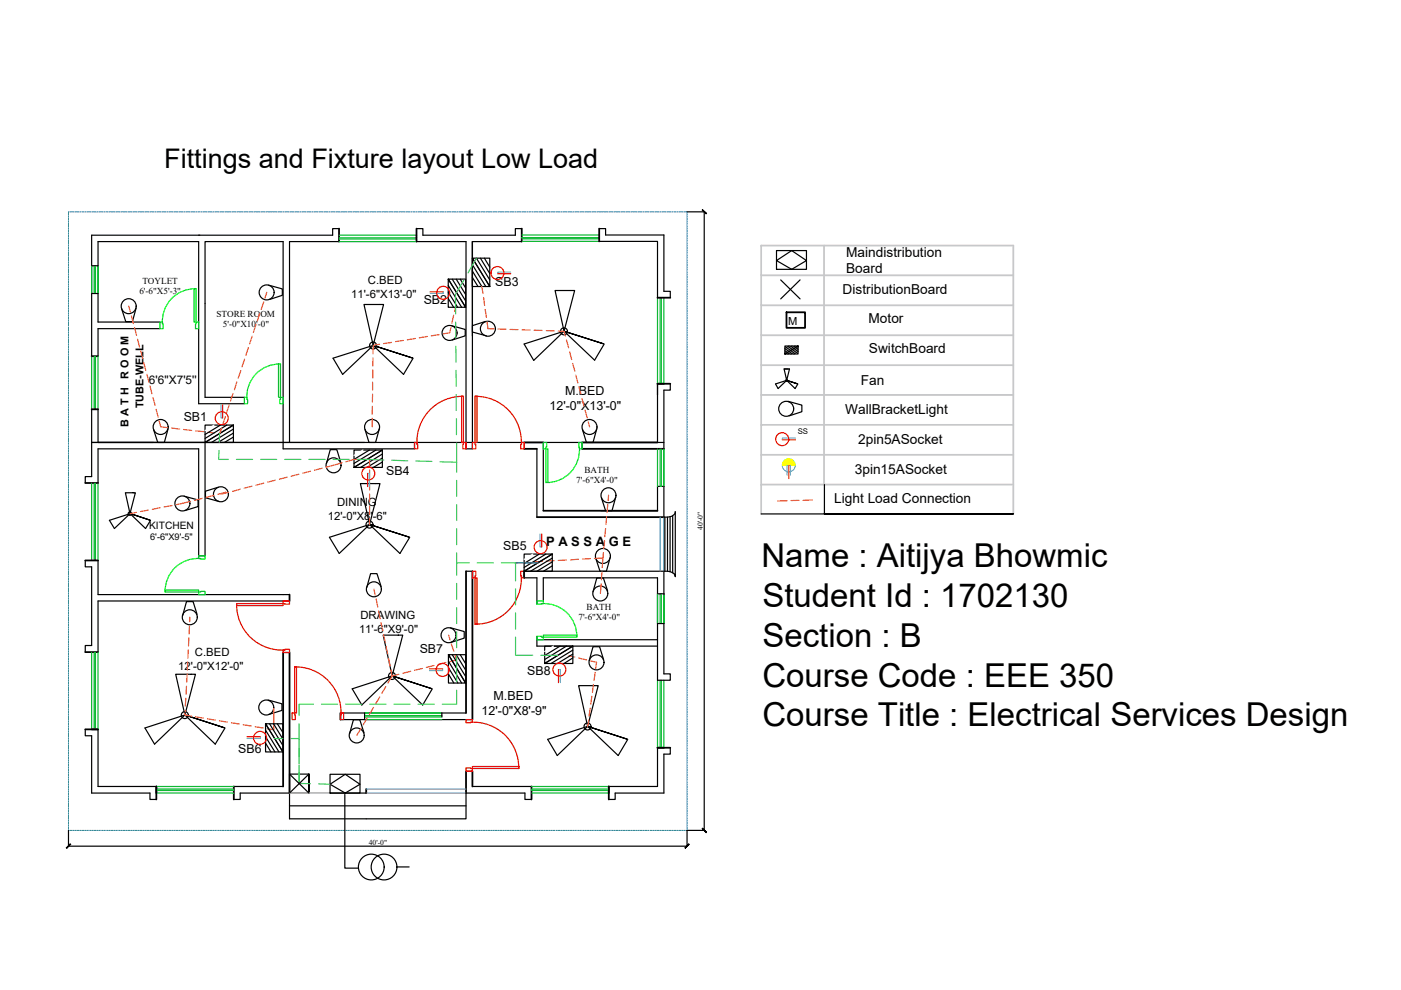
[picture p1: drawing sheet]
<svg xmlns="http://www.w3.org/2000/svg" width="297mm" height="210mm" viewBox="0 0 297 210" stroke-linecap="round" stroke-linejoin="round" font-family="sans-serif">
<!-- layer: 1.0 AREA -->
<g fill="none" stroke="#000" stroke-width=".25">
<path d="M71.9 48.5h-1.4v1.4M88.3 48.5h1.4v1.4M110.6 48.5h-1.3v1.4M127 48.5h1.4v1.3M139.4 51.2v11.9M140.8 49.8v12h1.3v1.3M139.4 81.4v12.4M142.1 81.4v1.3h-1.3v26.9M18.1 118.8v1.4h1.3v16.7h-1.3v1.4M19.4 101h-1.3v1.4M42.1 117.9h1.4M139.4 103.1v5.2"/>
<path d="M20.8 126.1h40.6M60 138.3h1.4M61.4 127.4h-40.6v10.9M98.8 121.1h1.4M111.1 121.1h29.7v21.8M111.1 122.5h2.7v5.6M113.8 134.9v2.1h25.6M115.2 127.4v-4.9h24.2v13.1h-25.6M18.1 154.6v1.4h1.3v12.1h12.4v1.4h1.3M20.8 154.6v12.2h12.3M72.2 152.6h28M72.2 151.2h26.6"/>
<path d="M139.4 158.5v8.3h-10.3M142.1 158.5v1.4h-1.3v8.2h-10.4v1.4h-1.3M49.6 166.8h10.4M61.4 170.9h37.4M61.4 173.6h16.2M77.6 168.1h-26.7v1.4h-1.3M98.8 168.1h12.5v1.4h1.4M98.8 163.5h1.4M100.2 166.8h12.5"/>
</g>
<!-- layer: wall -->
<g fill="none" stroke="#000" stroke-width=".38">
<path d="M71.9 48.5v2.7M88.3 48.5v2.7M110.6 48.5v2.7M127 48.5v2.7M19.4 75.5h1.4M139.4 63.1h2.7M19.4 86.8h1.4M111.1 95.2h2.7M111.1 93.8h4.1M123.4 95.2h17.4M123.4 93.8h16M139.4 81.4h2.7"/>
<path d="M18.1 102.4h2.7M18.1 118.8h2.7M113.8 109.6h27M115.2 108.3h24.2M18.1 138.3h2.7M60 138.3v28.5M61.4 126.1v1.3M61.4 138.3v29.8M98.8 121.1v30.1M100.2 121.1v31.5M111.1 121.1v1.4M18.1 154.6h2.7"/>
<path d="M72.2 151.2v1.4M139.4 158.5h2.7M33.1 166.8v2.7M49.6 166.8v2.7M77.6 167.3v.8M98.8 163.5v4.6M100.2 163.5v3.3M112.7 166.8v2.7M129.1 166.8v2.7"/>
</g>
<!-- layer: 1.0 AREA -->
<path d="M140 109.6v11.5M140.8 109.6v11.5M77.6 168.1h21.2M77.6 167.3h21.2" fill="none" stroke="#5e67af" stroke-width=".25"/>
<!-- layer: win -->
<g fill="none" stroke="#00b82e" stroke-width=".25">
<path d="M19.4 56.3v5.9M20 56.3v5.9M20.2 56.3v5.9M20.8 56.3v5.9M71.9 51.2h16.4M71.9 49.9h16.4M71.9 50.4h16.4M71.9 50.7h16.4M110.6 49.8h16.4M110.6 51.2h16.4M110.6 50.4h16.4M110.6 50.6h16.4"/>
<path d="M19.4 75.5v11.3M20 75.5v11.3M20.2 75.5v11.3M20.8 75.5v11.3M139.4 63.1v18.3M140 63.1v18.3M140.2 63.1v18.3M140.8 63.1v18.3M139.4 95.2v7.9M140 95.2v7.9M140.2 95.2v7.9M140.8 95.2v7.9"/>
<path d="M19.4 102.4v16.4M20 102.4v16.4M20.2 102.4v16.4M20.8 102.4v16.4M19.4 138.3v16.3M20 138.3v16.3M20.2 138.3v16.3M20.8 138.3v16.3M139.4 125.9v6.3M140 125.9v6.3M140.2 125.9v6.3M140.8 125.9v6.3"/>
<path d="M77.3 152.6h16.4M77.3 151.2h16.4M77.3 152h16.4M77.3 151.7h16.4M139.4 144.2v14.3M140 144.2v14.3M140.2 144.2v14.3M140.8 144.2v14.3M33.1 168.1h16.5M33.1 166.8h16.5M33.1 167.6h16.5M33.1 167.3h16.5"/>
<path d="M112.7 168.1h16.4M112.7 166.8h16.4M112.7 167.6h16.4M112.7 167.3h16.4"/>
</g>
<!-- layer: 0 -->
<g fill="none" stroke="#000" stroke-width=".25">
<path d="M19.4 56.3h1.4M70.5 49.9h-51.1v25.6M71.9 51.2h-10.5v42.6M88.3 51.2h10.5v44h1.4v-44h10.4M89.7 49.9h19.6M127 51.2h12.4M128.4 49.8h12.4M145.7 44.9h3.7M149.3 44.9v131.2M164.6 53.1h6.4v4h-6.4zM164.6 55.2l3.3-2.1 3.1 2.1-3.1 1.9zM19.4 62.2h1.4"/>
<path d="M33.9 68.3h-13.1v-17.1h21.3v34.4M33.9 69.7h-13.1v5.8M166.4 73.4h2.8v1.7h-2.8l2.8-1.7-2.8 1.7zM167.3 73.4l-.9 .5M167.9 73.4l-1.5 .9M168.6 73.4l-2.2 1.3M169.2 73.7l-2.2 1.4M169.2 74.1l-1.5 1M169.2 74.5l-.9 .6M19.4 86.8v14.2M19.4 93.8h121.4M20.8 86.8v7"/>
<path d="M43.5 93.8v24.1M51.8 84.2h-8.3v-33h16.5v44h27.9v-1.4M111.1 93.8v1.4M113.8 95.2v14.4M115.2 93.8v14.5M123.4 93.8v1.4M139.4 81.4v2.3M20.8 102.4v-7.2h21.3v22.7M20.8 118.8v7.3M139.4 103.1h1.4M140.8 109.6a2.31 2.31 0 0 0 2.2-.6l.2-.5v13.8a1.55 1.55 0 0 0-1.7-1.2h-.7M141 109.7v11.4"/>
<path d="M141.5 109.6v11.5M142.1 109.6v11.6M142.6 109.3v12.2M111.1 121.1v1.4M139.4 135.6v8.6h2.7v-1.3h-1.3M139.4 125.9h1.4M139.4 132.2h1.4M77.3 151.2v1.4M93.7 151.2v.8M14.5 176.1v3.4M14.5 179.4h131.2M61.4 168.1v5.5"/>
<path d="M70 164.2h6.3v3.9h-6.3zM70 166.3l3.2-2.1 3.1 2.1-3.1 1.8zM98.8 168.1v5.5h-21.2M149.4 176.1h-3.7v3.4"/>
</g>
<!-- layer: LIGHT BULB -->
<g fill="none" stroke="#000" stroke-width=".25">
<path d="M100.2 51.2v20M28.9 65.3l-.8 2.9h-1.4l-.9-2.8M56.9 60.5l3 .8v1.3l-2.7 .9M77.2 64.6h4.1l-2.2 8.6zM79.1 73.2l-6.5 6.2-2-3.5 8.5-2.7 8.5 2.7-8.5-2.7 6.5 6.2 2-3.5M95.7 69l2.9 .8v1.4l-2.7 .9M102.9 68.2l-2.7 .8v1.4l2.9 .8M117.7 61.6h4.1l-2.2 8.6zM119.6 70.2l-6.4 6.2-2.1-3.5 8.5-2.7 8.5 2.7-8.5-2.7 6.5 6.2 2-3.5M167.1 78.2h-.9l.6 2.4 .6-2.4M19.4 93.8h57.9M35.6 90.9l-.8 2.9h-1.4l-.8-2.7"/>
<path d="M42.1 85.6h9.7M72.3 98.1l-.9-2.8h-1.4l-.8 3M80.4 90.9l-.8 2.9h-1.4l-.8-2.7M126.5 90.9l-.8 2.9h-1.4l-.8-2.7M164.4 81.4l2.4-.8 2.4 .8-2.4-.8 1.8 1.8M166.8 80.6l-1.8 1.8M167.1 85.1l2.9 .8v1.4l-2.7 .9M23.2 110.3l4.4-1.4-3.3 3.2zM26.6 104.5h2.1l-1.1 4.4zM27.6 108.9l4.3 1.4-4.3-1.4 3.3 3.2 1-1.8M39 105.2l3 .8v1.4l-2.8 .8M46.3 103.3l-2.7 .8v1.4l2.9 .8"/>
<path d="M76.4 102.5h4.2l-2.2 8.7zM78.4 111.2l-6.5 6.1-2-3.4 8.5-2.7 8.5 2.7-8.5-2.7 6.4 6.1 2.1-3.4M127.4 108.3h12M129.4 118.2l-.8 2.9h-1.4l-.9-2.7M130.6 105.4l-.8 2.9h-1.4l-.9-2.8M41.8 130.3l-.9-2.7h-1.4l-.8 2.9M80.8 124.4l-.9-2.8h-1.3l-.8 2.9M81.2 134.7h4.2l-2.3 8.6zM95.5 133.1l2.9 .8v1.4l-2.7 .9M128 139.9l-.9-2.8h-1.4l-.8 2.9M128.8 125.3l-.9-2.7h-1.4l-.8 2.9M37.3 143h4.1l-2.2 8.6z"/>
<path d="M39.2 151.6l-6.4 6.2-2.1-3.5 8.5-2.7 8.5 2.7-8.5-2.7 6.4 6.2 2.1-3.5M56.9 148.4l2.9 .8v1.4l-2.8 .9M77.2 155.4l-.9-2.8h-1.4l-.8 2.9M83.1 143.3l-6.4 6.2-2-3.5 8.4-2.7 8.6 2.7-8.6-2.7 6.5 6.2 2.1-3.5M122.7 145.4h4.1l-2.2 8.6zM124.6 154l-6.4 6.2-2.1-3.4 8.5-2.8 8.5 2.8-8.5-2.8 6.5 6.2 2-3.4"/>
<circle cx="27.3" cy="64.9" r="1.59"/>
<circle cx="56.5" cy="62" r="1.59"/>
<circle cx="79.1" cy="73.3" r=".74"/>
<circle cx="95.3" cy="70.6" r="1.59"/>
<circle cx="103.4" cy="69.7" r="1.59"/>
<circle cx="119.6" cy="70.3" r=".74"/>
<circle cx="34.1" cy="90.5" r="1.59"/>
<circle cx="70.7" cy="98.7" r="1.59"/>
<circle cx="78.9" cy="90.5" r="1.59"/>
<circle cx="125" cy="90.5" r="1.59"/>
<circle cx="166.7" cy="86.7" r="1.59"/>
<circle cx="166.8" cy="80.7" r=".19"/>
<circle cx="27.5" cy="108.9" r=".36"/>
<circle cx="38.7" cy="106.7" r="1.59"/>
<circle cx="46.8" cy="104.8" r="1.59"/>
<circle cx="78.3" cy="111.2" r=".74"/>
<circle cx="127.8" cy="117.9" r="1.59"/>
<circle cx="129" cy="105" r="1.59"/>
<circle cx="40.2" cy="130.9" r="1.59"/>
<circle cx="79.3" cy="124.9" r="1.59"/>
<circle cx="95.1" cy="134.7" r="1.59"/>
<circle cx="127.3" cy="125.8" r="1.59"/>
<circle cx="39.2" cy="151.6" r=".74"/>
<circle cx="56.5" cy="150" r="1.59"/>
<circle cx="75.6" cy="155.9" r="1.59"/>
<circle cx="83.1" cy="143.3" r=".74"/>
<circle cx="124.6" cy="154" r=".74"/>
<circle cx="126.5" cy="140.4" r="1.59"/>
</g>
<!-- layer: door -->
<g fill="none" stroke="#d00" stroke-width=".25">
<path d="M87.9 93.8h.5l.2 1.4h-.7zM97.9 84h.4v9.8h-.4zM98.2 84a9.6 9.6 0 0 0-9.8 10.3M98.3 93.8h.5v1.4h-.7zM100.2 93.8h.5v.4h.2v1h-.7zM100.7 84a9.6 9.6 0 0 1 9.8 10.3M100.7 84h.4v9.8h-.4zM110.6 93.8h.5v1.4h-.7v-1h.2zM50.2 128h9.8v.4h-9.8zM50.2 128a9.6 9.6 0 0 0 10.2 9.8M60 137.8l1.4-.1v.6h-1.4zM60 127.4h1.4v.7l-1.4-.1z"/>
<path d="M100.2 121.1h.7v1h-.2v.4h-.5zM100.7 122.5h.4v9.8h-.4zM110.4 121.1h.7v1.4h-.5v-.4h-.2zM110.5 122.1a9.6 9.6 0 0 1-9.8 10.2M61.9 151.2h.6l.1 1.4h-.7zM62.5 141.4a9.6 9.6 0 0 1 9.8 10.2M62.5 141.4h.4v9.8h-.4zM72.3 151.2h.6v1.4h-.7zM98.8 152.6h1.4v.5l-1.4 .1zM99.8 153.1a9.6 9.6 0 0 1 10.2 9.9M98.8 162.8l1.4 .1v.6h-1.4zM100.2 162.5h9.8v.4h-9.8z"/>
</g>
<!-- layer: FURNITURE -->
<g fill="none" stroke="#0f0" stroke-width=".25">
<path d="M33.9 68.3h.6l.1 1.4h-.7zM41.1 61.2h.5v7.1h-.5zM41.5 61.2a6.9 6.9 0 0 0-7.1 7.5M41.6 68.3h.5v1.4h-.7zM59.1 77.1h.4v7.1h-.4zM59.5 77.2a6.9 6.9 0 0 0-7.2 7.5M51.8 84.2h.6l.1 1.4h-.7zM59.5 84.2h.5v1.4h-.7v-.9h.2zM115.2 93.8h.7v1h-.2v.4h-.5zM115.7 95.2h.5v7.1h-.5zM122.7 93.8h.7v1.4h-.5zM122.8 94.8a6.9 6.9 0 0 1-7.1 7.5"/>
<path d="M42.1 117.9h1.4v.6l-1.4-.1zM42.5 118.4a6.9 6.9 0 0 0-7.5 7.1M35 125.1h7.1v.4h-7.1zM42.1 125.5l1.4-.1v.7h-1.4zM113.8 127.4h1.4v.6l-1.4 .1zM113.8 134.9h1v.2h.4v.5h-1.4zM114.8 128a6.9 6.9 0 0 1 7.5 7.1M115.2 134.7h7.1v.4h-7.1z"/>
</g>
<!-- layer: 0.05 -->
<g fill="none" stroke="#2776bb" stroke-width=".21">
<path d="M14.5 45.3v.3M14.5 45.8v.3M14.5 46.3v.3M14.5 46.8v.3M14.5 47.3v.3M14.5 47.8v.3M14.5 48.3v.3M14.5 48.8v.3M14.5 49.4v.3M14.5 49.9v.3M14.5 50.4v.3M14.5 50.9v.3"/>
<path d="M14.5 51.4v.3M14.5 51.9v.3M14.5 52.4v.3M14.5 52.9v.4M14.5 53.4v.4M14.5 53.9v.4M14.5 54.5v.3M14.5 55v.3M14.5 55.5v.3M14.5 56v.3M14.5 56.5v.4M14.5 57v.4"/>
<path d="M14.5 57.5v.4M14.5 58v.4M14.5 58.5v.4M14.5 59.1v.3M14.5 59.6v.3M14.7 44.9h-.2v.2M14.9 44.9h.3M15.4 44.9h.3M15.9 44.9h.3M16.4 44.9h.3M16.9 44.9h.3M17.4 44.9h.4"/>
<path d="M17.9 44.9h.4M18.5 44.9h.3M19 44.9h.3M19.5 44.9h.3M20 44.9h.3M20.5 44.9h.3M21 44.9h.3M21.5 44.9h.3M22 44.9h.4M22.6 44.9h.3M23.1 44.9h.3M23.6 44.9h.3"/>
<path d="M24.1 44.9h.3M24.6 44.9h.3M25.1 44.9h.3M25.6 44.9h.4M26.1 44.9h.4M26.6 44.9h.4M27.1 44.9h.4M27.7 44.9h.3M28.2 44.9h.3M28.7 44.9h.3M29.2 44.9h.3M29.7 44.9h.4"/>
<path d="M30.2 44.9h.4M30.7 44.9h.4M31.2 44.9h.4M31.8 44.9h.3M32.3 44.9h.3M32.8 44.9h.3M33.3 44.9h.4M33.8 44.9h.4M34.3 44.9h.4M34.8 44.9h.4M35.3 44.9h.4M35.9 44.9h.3"/>
<path d="M36.4 44.9h.3M36.9 44.9h.3M37.4 44.9h.4M37.9 44.9h.4M38.4 44.9h.4M38.9 44.9h.4M39.5 44.9h.3M40 44.9h.3M40.5 44.9h.3M41 44.9h.3M41.5 44.9h.3M42 44.9h.3"/>
<path d="M42.5 44.9h.4M43.1 44.9h.3M43.6 44.9h.3M44.1 44.9h.3M44.6 44.9h.3M45.1 44.9h.3M45.6 44.9h.3M46.1 44.9h.3M46.6 44.9h.3M47.1 44.9h.4M47.7 44.9h.3M48.2 44.9h.3"/>
<path d="M48.7 44.9h.3M49.2 44.9h.3M49.7 44.9h.3M50.2 44.9h.3M50.7 44.9h.4M51.2 44.9h.4M51.7 44.9h.4M52.2 44.9h.4M52.8 44.9h.3M53.3 44.9h.3M53.8 44.9h.3M54.3 44.9h.4"/>
<path d="M54.8 44.9h.4M55.3 44.9h.4M55.8 44.9h.4M56.3 44.9h.4M56.9 44.9h.3M57.4 44.9h.3M57.9 44.9h.4M58.4 44.9h.4M58.9 44.9h.4M59.4 44.9h.4M59.9 44.9h.4M60.5 44.9h.3"/>
<path d="M61 44.9h.3M61.5 44.9h.3M62 44.9h.3M62.5 44.9h.4M63 44.9h.4M63.5 44.9h.4M64.1 44.9h.3M64.6 44.9h.3M65.1 44.9h.3M65.6 44.9h.3M66.1 44.9h.3M66.6 44.9h.3"/>
<path d="M67.1 44.9h.3M67.6 44.9h.4M68.2 44.9h.3M68.7 44.9h.3M69.2 44.9h.3M69.7 44.9h.3M70.2 44.9h.3M70.7 44.9h.3M71.2 44.9h.3M71.7 44.9h.4M72.2 44.9h.4M72.8 44.9h.3"/>
<path d="M73.3 44.9h.3M73.8 44.9h.3M74.3 44.9h.3M74.8 44.9h.3M75.3 44.9h.3M75.8 44.9h.4M76.3 44.9h.4M76.8 44.9h.4M77.3 44.9h.4M77.9 44.9h.3M78.4 44.9h.3M78.9 44.9h.3"/>
<path d="M79.4 44.9h.4M79.9 44.9h.4M80.4 44.9h.4M80.9 44.9h.4M81.4 44.9h.4M82 44.9h.3M82.5 44.9h.3M83 44.9h.4M83.5 44.9h.4M84 44.9h.4M84.5 44.9h.4M85 44.9h.4"/>
<path d="M85.6 44.9h.3M86.1 44.9h.3M86.6 44.9h.3M87.1 44.9h.3M87.6 44.9h.4M88.1 44.9h.4M88.6 44.9h.4M89.2 44.9h.3M89.7 44.9h.3M90.2 44.9h.3M90.7 44.9h.3M91.2 44.9h.3"/>
<path d="M91.7 44.9h.3M92.2 44.9h.3M92.8 44.9h.3M93.3 44.9h.3M93.8 44.9h.3M94.3 44.9h.3M94.8 44.9h.3M95.3 44.9h.3M95.8 44.9h.3M96.3 44.9h.3M96.8 44.9h.4M97.3 44.9h.4"/>
<path d="M97.9 44.9h.3M98.4 44.9h.3M98.9 44.9h.3M99.4 44.9h.3M99.9 44.9h.3M100.4 44.9h.4M100.9 44.9h.4M101.4 44.9h.4M101.9 44.9h.4M102.4 44.9h.4M103 44.9h.3M103.5 44.9h.3"/>
<path d="M104 44.9h.4M104.5 44.9h.4M105 44.9h.4M105.5 44.9h.4M106 44.9h.4M106.6 44.9h.3M107.1 44.9h.3M107.6 44.9h.4M108.1 44.9h.4M108.6 44.9h.4M109.1 44.9h.4M109.6 44.9h.4"/>
<path d="M110.2 44.9h.3M110.7 44.9h.3M111.2 44.9h.3M111.7 44.9h.3M112.2 44.9h.3M112.7 44.9h.4M113.2 44.9h.4M113.7 44.9h.4M114.3 44.9h.3M114.8 44.9h.3M115.3 44.9h.3M115.8 44.9h.3"/>
<path d="M116.3 44.9h.3M116.8 44.9h.3M117.3 44.9h.3M117.9 44.9h.3M118.4 44.9h.3M118.9 44.9h.3M119.4 44.9h.3M119.9 44.9h.3M120.4 44.9h.3M120.9 44.9h.3M121.4 44.9h.4M121.9 44.9h.4"/>
<path d="M122.4 44.9h.4M123 44.9h.3M123.5 44.9h.3M124 44.9h.3M124.5 44.9h.3M125 44.9h.3M125.5 44.9h.4M126 44.9h.4M126.5 44.9h.4M127 44.9h.4M127.6 44.9h.3M128.1 44.9h.3"/>
<path d="M128.6 44.9h.3M129.1 44.9h.4M129.6 44.9h.4M130.1 44.9h.4M130.6 44.9h.4M131.1 44.9h.4M131.7 44.9h.3M132.2 44.9h.3M132.7 44.9h.4M133.2 44.9h.4M133.7 44.9h.4M134.2 44.9h.4"/>
<path d="M134.7 44.9h.4M135.3 44.9h.3M135.8 44.9h.3M136.3 44.9h.3M136.8 44.9h.3M137.3 44.9h.3M137.8 44.9h.4M138.3 44.9h.4M138.9 44.9h.3M139.4 44.9h.3M139.9 44.9h.3M140.4 44.9h.3"/>
<path d="M140.9 44.9h.3M141.4 44.9h.3M141.9 44.9h.3M142.4 44.9h.3M143 44.9h.3M143.5 44.9h.3M144 44.9h.3M144.5 44.9h.3M145 44.9h.3M145.5 44.9h.2v.2M145.7 45.3v.3M145.7 45.8v.3"/>
<path d="M145.7 46.3v.3M145.7 46.8v.3M145.7 47.3v.3M145.7 47.8v.3M145.7 48.3v.3M145.7 48.8v.3M145.7 49.4v.3M145.7 49.9v.3M145.7 50.4v.3M145.7 50.9v.3M145.7 51.4v.3M145.7 51.9v.3"/>
<path d="M145.7 52.4v.3M145.7 52.9v.4M145.7 53.4v.4M145.7 53.9v.4M145.7 54.5v.3M145.7 55v.3M145.7 55.5v.3M145.7 56v.3M145.7 56.5v.4M145.7 57v.4M145.7 57.5v.4M145.7 58v.4"/>
<path d="M145.7 58.5v.4M145.7 59.1v.3M145.7 59.6v.3M14.5 60.1v.4M14.5 60.6v.4M14.5 61.1v.4M14.5 61.6v.4M14.5 62.1v.4M14.5 62.7v.3M14.5 63.2v.3M14.5 63.7v.3M14.5 64.2v.4"/>
<path d="M14.5 64.7v.4M14.5 65.2v.4M14.5 65.7v.4M14.5 66.3v.3M14.5 66.8v.3M14.5 67.3v.3M14.5 67.8v.3M14.5 68.3v.3M14.5 68.8v.3M14.5 69.3v.4M14.5 69.8v.4M14.5 70.4v.3"/>
<path d="M14.5 70.9v.3M14.5 71.4v.3M14.5 71.9v.3M14.5 72.4v.3M14.5 72.9v.3M14.5 73.4v.3M14.5 73.9v.4M14.5 74.5v.3M14.5 75v.3M14.5 75.5v.3M14.5 76v.3M14.5 76.5v.3"/>
<path d="M14.5 77v.3M14.5 77.5v.4M14.5 78v.4M14.5 78.5v.4M14.5 79v.4M14.5 79.6v.3M145.7 60.1v.4M145.7 60.6v.4M145.7 61.1v.4M145.7 61.6v.4M145.7 62.1v.4M145.7 62.7v.3"/>
<path d="M145.7 63.2v.3M145.7 63.7v.3M145.7 64.2v.4M145.7 64.7v.4M145.7 65.2v.4M145.7 65.7v.4M145.7 66.3v.3M145.7 66.8v.3M145.7 67.3v.3M145.7 67.8v.3M145.7 68.3v.3M145.7 68.8v.3"/>
<path d="M145.7 69.3v.4M145.7 69.8v.4M145.7 70.4v.3M145.7 70.9v.3M145.7 71.4v.3M145.7 71.9v.3M145.7 72.4v.3M145.7 72.9v.3M145.7 73.4v.3M145.7 73.9v.4M145.7 74.5v.3M145.7 75v.3"/>
<path d="M145.7 75.5v.3M145.7 76v.3M145.7 76.5v.3M145.7 77v.3M145.7 77.5v.4M145.7 78v.4M145.7 78.5v.4M145.7 79v.4M145.7 79.6v.3M14.5 80.1v.3M14.5 80.6v.3M14.5 81.1v.3"/>
<path d="M14.5 81.6v.4M14.5 82.1v.4M14.5 82.6v.4M14.5 83.1v.4M14.5 83.7v.3M14.5 84.2v.3M14.5 84.7v.3M14.5 85.2v.4M14.5 85.7v.4M14.5 86.2v.4M14.5 86.7v.4M14.5 87.2v.4"/>
<path d="M14.5 87.8v.3M14.5 88.3v.3M14.5 88.8v.3M14.5 89.3v.4M14.5 89.8v.4M14.5 90.3v.4M14.5 90.8v.4M14.5 91.4v.3M14.5 91.9v.3M14.5 92.4v.3M14.5 92.9v.3M14.5 93.4v.3"/>
<path d="M14.5 93.9v.3M14.5 94.4v.4M14.5 95v.3M14.5 95.5v.3M14.5 96v.3M14.5 96.5v.3M14.5 97v.3M14.5 97.5v.3M14.5 98v.3M14.5 98.5v.3M14.5 99v.4M14.5 99.6v.3"/>
<path d="M145.7 80.1v.3M145.7 80.6v.3M145.7 81.1v.3M145.7 81.6v.4M145.7 82.1v.4M145.7 82.6v.4M145.7 83.1v.4M145.7 83.7v.3M145.7 84.2v.3M145.7 84.7v.3M145.7 85.2v.4M145.7 85.7v.4"/>
<path d="M145.7 86.2v.4M145.7 86.7v.4M145.7 87.2v.4M145.7 87.8v.3M145.7 88.3v.3M145.7 88.8v.3M145.7 89.3v.4M145.7 89.8v.4M145.7 90.3v.4M145.7 90.8v.4M145.7 91.4v.3M145.7 91.9v.3"/>
<path d="M145.7 92.4v.3M145.7 92.9v.3M145.7 93.4v.3M145.7 93.9v.3M145.7 94.4v.4M145.7 95v.3M145.7 95.5v.3M145.7 96v.3M145.7 96.5v.3M145.7 97v.3M145.7 97.5v.3M145.7 98v.3"/>
<path d="M145.7 98.5v.3M145.7 99v.4M145.7 99.6v.3M14.5 100.1v.3M14.5 100.6v.3M14.5 101.1v.3M14.5 101.6v.3M14.5 102.1v.3M14.5 102.6v.4M14.5 103.1v.4M14.5 103.6v.4M14.5 104.1v.4"/>
<path d="M14.5 104.7v.3M14.5 105.2v.3M14.5 105.7v.3M14.5 106.2v.4M14.5 106.7v.4M14.5 107.2v.4M14.5 107.7v.4M14.5 108.2v.4M14.5 108.8v.3M14.5 109.3v.3M14.5 109.8v.4M14.5 110.3v.4"/>
<path d="M14.5 110.8v.4M14.5 111.3v.4M14.5 111.8v.4M14.5 112.4v.3M14.5 112.9v.3M14.5 113.4v.3M14.5 113.9v.3M14.5 114.4v.4M14.5 114.9v.4M14.5 115.4v.4M14.5 116v.3M14.5 116.5v.3"/>
<path d="M14.5 117v.3M14.5 117.5v.3M14.5 118v.3M14.5 118.5v.3M14.5 119v.3M14.5 119.5v.4M145.7 100.1v.3M145.7 100.6v.3M145.7 101.1v.3M145.7 101.6v.3M145.7 102.1v.3M145.7 102.6v.4"/>
<path d="M145.7 103.1v.4M145.7 103.6v.4M145.7 104.1v.4M145.7 104.7v.3M145.7 105.2v.3M145.7 105.7v.3M145.7 106.2v.4M145.7 106.7v.4M145.7 107.2v.4M145.7 107.7v.4M145.7 108.2v.4M145.7 108.8v.3"/>
<path d="M145.7 109.3v.3M145.7 109.8v.4M145.7 110.3v.4M145.7 110.8v.4M145.7 111.3v.4M145.7 111.8v.4M145.7 112.4v.3M145.7 112.9v.3M145.7 113.4v.3M145.7 113.9v.3M145.7 114.4v.4M145.7 114.9v.4"/>
<path d="M145.7 115.4v.4M145.7 116v.3M145.7 116.5v.3M145.7 117v.3M145.7 117.5v.3M145.7 118v.3M145.7 118.5v.3M145.7 119v.3M145.7 119.5v.4M14.5 120.1v.3M14.5 120.6v.3M14.5 121.1v.3"/>
<path d="M14.5 121.6v.3M14.5 122.1v.3M14.5 122.6v.3M14.5 123.1v.3M14.5 123.6v.4M14.5 124.1v.4M14.5 124.7v.3M14.5 125.2v.3M14.5 125.7v.3M14.5 126.2v.3M14.5 126.7v.3M14.5 127.2v.4"/>
<path d="M14.5 127.7v.4M14.5 128.2v.4M14.5 128.7v.4M14.5 129.2v.4M14.5 129.8v.3M14.5 130.3v.3M14.5 130.8v.3M14.5 131.3v.4M14.5 131.8v.4M14.5 132.3v.4M14.5 132.8v.4M14.5 133.3v.4"/>
<path d="M14.5 133.9v.3M14.5 134.4v.3M14.5 134.9v.4M14.5 135.4v.4M14.5 135.9v.4M14.5 136.4v.4M14.5 136.9v.4M14.5 137.5v.3M14.5 138v.3M14.5 138.5v.3M14.5 139v.3M14.5 139.5v.4"/>
<path d="M145.7 120.1v.3M145.7 120.6v.3M145.7 121.1v.3M145.7 121.6v.3M145.7 122.1v.3M145.7 122.6v.3M145.7 123.1v.3M145.7 123.6v.4M145.7 124.1v.4M145.7 124.7v.3M145.7 125.2v.3M145.7 125.7v.3"/>
<path d="M145.7 126.2v.3M145.7 126.7v.3M145.7 127.2v.4M145.7 127.7v.4M145.7 128.2v.4M145.7 128.7v.4M145.7 129.2v.4M145.7 129.8v.3M145.7 130.3v.3M145.7 130.8v.3M145.7 131.3v.4M145.7 131.8v.4"/>
<path d="M145.7 132.3v.4M145.7 132.8v.4M145.7 133.3v.4M145.7 133.9v.3M145.7 134.4v.3M145.7 134.9v.4M145.7 135.4v.4M145.7 135.9v.4M145.7 136.4v.4M145.7 136.9v.4M145.7 137.5v.3M145.7 138v.3"/>
<path d="M145.7 138.5v.3M145.7 139v.3M145.7 139.5v.4M14.5 140v.4M14.5 140.5v.4M14.5 141.1v.3M14.5 141.6v.3M14.5 142.1v.3M14.5 142.6v.3M14.5 143.1v.3M14.5 143.6v.3M14.5 144.1v.4"/>
<path d="M14.5 144.7v.3M14.5 145.2v.3M14.5 145.7v.3M14.5 146.2v.3M14.5 146.7v.3M14.5 147.2v.3M14.5 147.7v.3M14.5 148.2v.3M14.5 148.7v.4M14.5 149.2v.4M14.5 149.8v.3M14.5 150.3v.3"/>
<path d="M14.5 150.8v.3M14.5 151.3v.3M14.5 151.8v.3M14.5 152.3v.4M14.5 152.8v.4M14.5 153.3v.4M14.5 153.8v.4M14.5 154.3v.4M14.5 154.9v.3M14.5 155.4v.3M14.5 155.9v.4M14.5 156.4v.4"/>
<path d="M14.5 156.9v.4M14.5 157.4v.4M14.5 157.9v.4M14.5 158.5v.3M14.5 159v.3M14.5 159.5v.4M145.7 140v.4M145.7 140.5v.4M145.7 141.1v.3M145.7 141.6v.3M145.7 142.1v.3M145.7 142.6v.3"/>
<path d="M145.7 143.1v.3M145.7 143.6v.3M145.7 144.1v.4M145.7 144.7v.3M145.7 145.2v.3M145.7 145.7v.3M145.7 146.2v.3M145.7 146.7v.3M145.7 147.2v.3M145.7 147.7v.3M145.7 148.2v.3M145.7 148.7v.4"/>
<path d="M145.7 149.2v.4M145.7 149.8v.3M145.7 150.3v.3M145.7 150.8v.3M145.7 151.3v.3M145.7 151.8v.3M145.7 152.3v.4M145.7 152.8v.4M145.7 153.3v.4M145.7 153.8v.4M145.7 154.3v.4M145.7 154.9v.3"/>
<path d="M145.7 155.4v.3M145.7 155.9v.4M145.7 156.4v.4M145.7 156.9v.4M145.7 157.4v.4M145.7 157.9v.4M145.7 158.5v.3M145.7 159v.3M145.7 159.5v.4M14.5 175.9v.2h.2M14.5 160v.4M14.5 160.5v.4"/>
<path d="M14.5 161v.4M14.5 161.5v.4M14.5 162.1v.3M14.5 162.6v.3M14.5 163.1v.3M14.5 163.6v.3M14.5 164.1v.4M14.5 164.6v.4M14.5 165.1v.4M14.5 165.7v.3M14.5 166.2v.3M14.5 166.7v.3"/>
<path d="M14.5 167.2v.3M14.5 167.7v.3M14.5 168.2v.3M14.5 168.7v.3M14.5 169.2v.4M14.5 169.8v.3M14.5 170.3v.3M14.5 170.8v.3M14.5 171.3v.3M14.5 171.8v.3M14.5 172.3v.3M14.5 172.8v.3"/>
<path d="M14.5 173.3v.4M14.5 173.8v.4M14.5 174.3v.4M14.5 174.9v.3M14.5 175.4v.3M14.9 176.1h.3M15.4 176.1h.3M15.9 176.1h.3M16.4 176.1h.3M16.9 176.1h.3M17.4 176.1h.4M17.9 176.1h.4"/>
<path d="M18.5 176.1h.3M19 176.1h.3M19.5 176.1h.3M20 176.1h.3M20.5 176.1h.3M21 176.1h.3M21.5 176.1h.3M22 176.1h.4M22.6 176.1h.3M23.1 176.1h.3M23.6 176.1h.3M24.1 176.1h.3"/>
<path d="M24.6 176.1h.3M25.1 176.1h.3M25.6 176.1h.4M26.1 176.1h.4M26.6 176.1h.4M27.1 176.1h.4M27.7 176.1h.3M28.2 176.1h.3M28.7 176.1h.3M29.2 176.1h.3M29.7 176.1h.4M30.2 176.1h.4"/>
<path d="M30.7 176.1h.4M31.2 176.1h.4M31.8 176.1h.3M32.3 176.1h.3M32.8 176.1h.3M33.3 176.1h.4M33.8 176.1h.4M34.3 176.1h.4M34.8 176.1h.4M35.3 176.1h.4M35.9 176.1h.3M36.4 176.1h.3"/>
<path d="M36.9 176.1h.3M37.4 176.1h.4M37.9 176.1h.4M38.4 176.1h.4M38.9 176.1h.4M39.5 176.1h.3M40 176.1h.3M40.5 176.1h.3M41 176.1h.3M41.5 176.1h.3M42 176.1h.3M42.5 176.1h.4"/>
<path d="M43.1 176.1h.3M43.6 176.1h.3M44.1 176.1h.3M44.6 176.1h.3M45.1 176.1h.3M45.6 176.1h.3M46.1 176.1h.3M46.6 176.1h.3M47.1 176.1h.4M47.7 176.1h.3M48.2 176.1h.3M48.7 176.1h.3"/>
<path d="M49.2 176.1h.3M49.7 176.1h.3M50.2 176.1h.3M50.7 176.1h.4M51.2 176.1h.4M51.7 176.1h.4M52.2 176.1h.4M52.8 176.1h.3M53.3 176.1h.3M53.8 176.1h.3M54.3 176.1h.4M54.8 176.1h.4"/>
<path d="M55.3 176.1h.4M55.8 176.1h.4M56.3 176.1h.4M56.9 176.1h.3M57.4 176.1h.3M57.9 176.1h.4M58.4 176.1h.4M58.9 176.1h.4M59.4 176.1h.4M59.9 176.1h.4M60.5 176.1h.3M61 176.1h.3"/>
<path d="M61.5 176.1h.3M62 176.1h.3M62.5 176.1h.4M63 176.1h.4M63.5 176.1h.4M64.1 176.1h.3M64.6 176.1h.3M65.1 176.1h.3M65.6 176.1h.3M66.1 176.1h.3M66.6 176.1h.3M67.1 176.1h.3"/>
<path d="M67.6 176.1h.4M68.2 176.1h.3M68.7 176.1h.3M69.2 176.1h.3M69.7 176.1h.3M70.2 176.1h.3M70.7 176.1h.3M71.2 176.1h.3M71.7 176.1h.4M72.2 176.1h.4M72.8 176.1h.3M73.3 176.1h.3"/>
<path d="M73.8 176.1h.3M74.3 176.1h.3M74.8 176.1h.3M75.3 176.1h.3M75.8 176.1h.4M76.3 176.1h.4M76.8 176.1h.4M77.3 176.1h.4M77.9 176.1h.3M78.4 176.1h.3M78.9 176.1h.3M79.4 176.1h.4"/>
<path d="M79.9 176.1h.4M80.4 176.1h.4M80.9 176.1h.4M81.4 176.1h.4M82 176.1h.3M82.5 176.1h.3M83 176.1h.4M83.5 176.1h.4M84 176.1h.4M84.5 176.1h.4M85 176.1h.4M85.6 176.1h.3"/>
<path d="M86.1 176.1h.3M86.6 176.1h.3M87.1 176.1h.3M87.6 176.1h.4M88.1 176.1h.4M88.6 176.1h.4M89.2 176.1h.3M89.7 176.1h.3M90.2 176.1h.3M90.7 176.1h.3M91.2 176.1h.3M91.7 176.1h.3"/>
<path d="M92.2 176.1h.3M92.8 176.1h.3M93.3 176.1h.3M93.8 176.1h.3M94.3 176.1h.3M94.8 176.1h.3M95.3 176.1h.3M95.8 176.1h.3M96.3 176.1h.3M96.8 176.1h.4M97.3 176.1h.4M97.9 176.1h.3"/>
<path d="M98.4 176.1h.3M98.9 176.1h.3M99.4 176.1h.3M99.9 176.1h.3M100.4 176.1h.4M100.9 176.1h.4M101.4 176.1h.4M101.9 176.1h.4M102.4 176.1h.4M103 176.1h.3M103.5 176.1h.3M104 176.1h.4"/>
<path d="M104.5 176.1h.4M105 176.1h.4M105.5 176.1h.4M106 176.1h.4M106.6 176.1h.3M107.1 176.1h.3M107.6 176.1h.4M108.1 176.1h.4M108.6 176.1h.4M109.1 176.1h.4M109.6 176.1h.4M110.2 176.1h.3"/>
<path d="M110.7 176.1h.3M111.2 176.1h.3M111.7 176.1h.3M112.2 176.1h.3M112.7 176.1h.4M113.2 176.1h.4M113.7 176.1h.4M114.3 176.1h.3M114.8 176.1h.3M115.3 176.1h.3M115.8 176.1h.3M116.3 176.1h.3"/>
<path d="M116.8 176.1h.3M117.3 176.1h.3M117.9 176.1h.3M118.4 176.1h.3M118.9 176.1h.3M119.4 176.1h.3M119.9 176.1h.3M120.4 176.1h.3M120.9 176.1h.3M121.4 176.1h.4M121.9 176.1h.4M122.4 176.1h.4"/>
<path d="M123 176.1h.3M123.5 176.1h.3M124 176.1h.3M124.5 176.1h.3M125 176.1h.3M125.5 176.1h.4M126 176.1h.4M126.5 176.1h.4M127 176.1h.4M127.6 176.1h.3M128.1 176.1h.3M128.6 176.1h.3"/>
<path d="M129.1 176.1h.4M129.6 176.1h.4M130.1 176.1h.4M130.6 176.1h.4M131.1 176.1h.4M131.7 176.1h.3M132.2 176.1h.3M132.7 176.1h.4M133.2 176.1h.4M133.7 176.1h.4M134.2 176.1h.4M134.7 176.1h.4"/>
<path d="M135.3 176.1h.3M135.8 176.1h.3M136.3 176.1h.3M136.8 176.1h.3M137.3 176.1h.3M137.8 176.1h.4M138.3 176.1h.4M138.9 176.1h.3M139.4 176.1h.3M139.9 176.1h.3M140.4 176.1h.3M140.9 176.1h.3"/>
<path d="M141.4 176.1h.3M141.9 176.1h.3M142.4 176.1h.3M143 176.1h.3M143.5 176.1h.3M144 176.1h.3M144.5 176.1h.3M145 176.1h.3M145.7 175.9v.2h-.2M145.7 160v.4M145.7 160.5v.4M145.7 161v.4"/>
<path d="M145.7 161.5v.4M145.7 162.1v.3M145.7 162.6v.3M145.7 163.1v.3M145.7 163.6v.3M145.7 164.1v.4M145.7 164.6v.4M145.7 165.1v.4M145.7 165.7v.3M145.7 166.2v.3M145.7 166.7v.3M145.7 167.2v.3"/>
<path d="M145.7 167.7v.3M145.7 168.2v.3M145.7 168.7v.3M145.7 169.2v.4M145.7 169.8v.3M145.7 170.3v.3M145.7 170.8v.3M145.7 171.3v.3M145.7 171.8v.3M145.7 172.3v.3M145.7 172.8v.3M145.7 173.3v.4"/>
<path d="M145.7 173.8v.4M145.7 174.3v.4M145.7 174.9v.3M145.7 175.4v.3"/>
</g>
<!-- layer: 0 -->
<g fill="#000" stroke="#000" stroke-width=".21">
<path d="M148.9 44.5l.8 .8h.1zM148.9 44.5l.1-.1 .8 .9z"/>
<path d="M14.9 178.9l-.8 .9 .9-.8zM14.1 179.7l.8-.8-.8 .9z"/>
<path d="M145.2 179.7l.1 .1 .8-.9zM146.1 178.9v.1l-.8 .8z"/>
<path d="M149 175.6l-.1 .1 .9 .7zM148.9 175.7l.9 .7-.1 .1z"/>
</g>
<!-- layer: WIRING -->
<g fill="none" stroke="#000" stroke-width=".25">
<path d="M95 59.2l3.7 6h-3.7v-6h3.7v6zM95.9 59.2l2.8 4.6M96.7 59.2l2 3.2M97.6 59.2l1.1 1.8M100.2 54.7l3.6 6h-3.6v-6h3.6v6zM100.2 51.2v9.5M100.2 56.1l2.8 4.6M100.2 57.5l2 3.2M100.2 58.8l1.1 1.9M101 54.7l2.8 4.7M101.9 54.7l1.9 3.3M102.7 54.7l1.1 1.9"/>
<path d="M165.5 59.4l4.1 4M169.6 59.4l-4.1 4M95 60.5l2.9 4.7M95 61.9l2 3.3M95 63.3l1.2 1.9M166.2 78.2h1.2M43.5 90.1h6v3.7h-6l6-3.7-6 3.7zM46.7 90.1l-3.2 2M48.1 90.1l-4.6 2.9M49.5 91l-4.7 2.8M49.5 91.8l-3.3 2M49.5 92.7l-1.9 1.1"/>
<path d="M75.1 95.4h6v3.7h-6l6-3.7-6 3.7zM78.3 95.4l-3.2 2M79.7 95.4l-4.6 2.9M81.1 96.3l-4.6 2.8M81.1 97.1l-3.3 2M81.1 98l-1.9 1.1M164.4 81.4l.6 1M169.2 81.4l-.6 1M111.1 117.5h6v3.6h-6l6-3.6-6 3.6zM114.3 117.5l-3.2 2M115.7 117.5l-4.6 2.8M117.1 118.3l-4.6 2.8"/>
<path d="M117.1 119.1l-3.3 2M117.1 120l-1.9 1.1M174.8 102.7v6.3h40h-53.4M95.1 138.8l3.6 6h-3.6v-6h3.6v6zM95.9 138.8l2.8 4.6M96.7 138.8l2 3.3M97.6 138.8l1.1 1.9M115.5 137h6v3.7h-6l6-3.7-6 3.7zM118.7 137l-3.2 2M120.1 137l-4.6 2.8M121.5 137.8l-4.7 2.9M121.5 138.7l-3.3 2"/>
<path d="M121.5 139.5l-1.9 1.2M56.3 153.5l3.7 5.9h-3.7v-5.9h3.7v5.9zM56.3 154.8l2.8 4.6M56.3 156.2l2 3.2M56.3 157.6l1.1 1.8M57.2 153.5l2.8 4.6M58 153.5l2 3.2M58.8 153.5l1.2 1.8M95.1 140.2l2.8 4.6M95.1 141.6l2 3.2M95.1 142.9l1.1 1.9M61.4 164.1h4.1v4h-4.1z"/>
<path d="M61.4 164.1l4.1 4M65.5 164.1v4v-4M65.5 164.1l-4.1 4M73.1 168.4v15.7h2.9M84.2 183.8h2.5"/>
<circle cx="78.7" cy="183.8" r="2.73"/>
<circle cx="81.4" cy="183.8" r="2.73"/>
</g>
<g fill="none" stroke="#f26722" stroke-width=".25">
<path d="M27.3 64.9l.3 1.3M27.9 67l.4 1.6M28.5 69.5l.5 1.6M29.2 71.9l.4 1.7M29.8 74.4l.5 1.7M30.5 76.9l.4 1.6M31.2 79.4l.4 1.6M51.1 78.6l-.6 1.6M51.9 76.2l-.6 1.6M52.7 73.7l-.6 1.7M53.5 71.3l-.6 1.6M54.3 68.8l-.6 1.7"/>
<path d="M55.1 66.4l-.5 1.6M55.9 64l-.5 1.6M56.6 62l-.4 1.2M79 78.4v1.7M79.1 75.9l-.1 1.7M80.5 73l-1.4 .2v1.8M83 72.6l-1.7 .3M85.5 72.2l-1.6 .2M88.1 71.8l-1.7 .3M90.6 71.3l-1.7 .3M93.1 71l-1.7 .2M95.6 69.3l-.3 1.3-1.3 .2"/>
<path d="M96.2 66.8l-.4 1.7M96.6 64.8l-.2 1.2M102.2 60.7l.2 1.5M102.5 63.1l.2 1.7M102.9 65.6l.2 1.7M103.3 68.2l.2 1.5h1.2M105.6 69.8h1.7M108.1 69.8l1.8 .1M110.7 69.9l1.7 .1M113.2 70l1.7 .1M115.8 70.1h1.7M118.4 70.2h1.2l.3 1.1"/>
<path d="M120.1 72.1l.5 1.6M120.8 74.6l.4 1.6M121.4 77l.5 1.7M122.1 79.5l.4 1.7M31.8 81.8l.4 1.7M32.4 84.3l.5 1.6M33.1 86.8l.4 1.6M33.7 89.2l.4 1.3 1.5 .2M36.4 90.8l1.7 .2M38.9 91.1l1.7 .2M41.5 91.4l1.7 .1M44.1 91.7l1.4 .1"/>
<path d="M47 90.7l-.4 1.2M47.8 88.3l-.6 1.6M48.6 85.9l-.6 1.6M49.4 83.4l-.5 1.6M50.2 81l-.5 1.6M65.8 99.9l-1.6 .4M68.3 99.3l-1.6 .4M72.5 98.1l-3.4 1M76.3 97.4h-1.2l-1.8 .5M77.1 97.4h1.3v1.4M78.4 99.6v1.7M78.9 88.7v1.8"/>
<path d="M79 86.1l-.1 1.7M79 81v1.7M79 83.6v1.7M122.7 82l.5 1.7M123.4 84.5l.4 1.6M124 87l.5 1.6M124.7 89.5l.3 1M28.9 108.6l-1.3 .3M31.5 108.2l-1.7 .3M34 107.7l-1.7 .3M36.5 107.2l-1.7 .3M40.4 106.3l-3.1 .7"/>
<path d="M42.9 105.7l-1.7 .4M45.3 105l-1.6 .5M47.9 104.4l-1.7 .4M48.5 104.4l-1.6 .4M51 103.7l-1.7 .5M53.4 103.1l-1.6 .4M55.9 102.4l-1.6 .5M58.4 101.8l-1.7 .4M60.9 101.2l-1.7 .4M63.4 100.5l-1.7 .5M78.4 102.2v1.7M78.4 104.7v1.7"/>
<path d="M78.4 107.3v1.7M78.4 109.9v1.3M115 119l-1.8 .1M117.5 118.9l-1.7 .1M120.1 118.7l-1.7 .1M122.6 118.6l-1.7 .1M125.2 118.4l-1.7 .1M126 118.4l1.8-.1-.1 2.1M127.9 117.2l-.1 1.1M128.2 114.6l-.2 1.7M128.4 112.1l-.2 1.7M128.6 109.5l-.1 1.7"/>
<path d="M128.9 107l-.2 1.7M129 105l-.1 1.1M166.9 106.2h-2M169.4 106.1h-1.7M172.3 106l-2 .1M39.9 137.8l-.1 1.7M40 135.3v1.6M40.2 132.7l-.1 1.7M40.3 130.9l-.1 .9M79.3 124.9l.2 1.3M79.8 127l.3 1.7M80.3 129.5l.3 1.7"/>
<path d="M80.8 132l.4 1.7M81.3 134.5l.4 1.7M81.8 137l.4 1.7M82.4 139.5l.3 1.7M95.1 134.7l.3 1M95.7 136.5l.5 1.6M96.5 138.9l.3 1-1.4 .4M120.6 139l1.3 .3M122.7 139.5l1.7 .4M127.5 123.8l-.2 2M127.6 121.2l-.1 1.7M39.2 150.6v1l1.4 .2"/>
<path d="M39.4 148l-.1 1.7M39.5 145.5v1.7M39.7 142.9l-.1 1.8M39.8 140.4l-.1 1.7M41.4 152l1.7 .3M44 152.4l1.7 .3M46.5 152.8l1.7 .3M49.1 153.2l1.6 .3M51.6 153.7l1.7 .2M54.1 154.1l1.7 .2M58 150.2v4.5l-1.4-.2M76.6 154.4l-1 1.5"/>
<path d="M77.9 152.2l-.9 1.5M79.2 150l-.9 1.5M80.5 147.8l-.9 1.4M81.8 145.6l-.9 1.4M82.9 142.1l.2 1.2M84.6 143l-1.5 .3-.8 1.5M87.1 142.3l-1.7 .4M89.6 141.7l-1.7 .4M92 141.1l-1.6 .4M94.5 140.5l-1.6 .4M124.8 152.7l-.2 1.3M125.1 150.2l-.2 1.6"/>
<path d="M125.2 140.1l1.3 .3-.2 1.3M125.5 147.6l-.2 1.7M125.8 145.1l-.2 1.7M126.2 142.6l-.3 1.7"/>
</g>
<path d="M45.4 90.1l-1.9 1.2M77 95.4l-1.9 1.2M113 117.5l-1.9 1.1M117.3 137l-1.8 1.1M61.4 168.1h8.6" fill="none" stroke="#fff" stroke-width=".25"/>
<g fill="none" stroke="#58ba48" stroke-width=".25">
<path d="M98.4 59.3l-1.8 3.1v4.1M101 54.7l-1.8 3.2M96.6 68.3v3.4M96.6 73.4l.1 3.4M96.7 78.5v3.4M46.4 95.5v1.9h2M46.6 91.9l-.1 1.9M50.1 97.4h3.5M55.2 97.4h3.5M60.4 97.4h3.4M65.5 97.4h3.4M70.6 97.4h3.4"/>
<path d="M75.7 97.4l5.7 .1M83.1 97.6l3.3 .1M88.2 97.7l3.4 .1M93.3 97.9l3.5 .1v2.1M96.7 83.7v3.3M96.8 88.8v3.4M96.8 93.9v4.1M96.8 101.9v3.3M96.8 107v3.4M96.8 112.1v3.4M96.8 117.2v2.1M99.5 119.3h-2.7v2.7"/>
<path d="M101.2 119.3h3.4M106.3 119.3h3.4M109.3 119.3v3.8M111.4 119.3h2.6M96.8 139.1v5.6M96.8 123.7v3.4M96.8 128.8v3.4M96.8 133.9v3.4M109.3 135.1v3.8h3.6M109.3 124.8v3.5M109.3 130v3.4M114.7 138.9h3.6"/>
<path d="M58.2 156.6h1.8M61.7 156.6h1.7v3.9M63.4 153.5v3.3M63.4 158.6v3.4M66.5 149.3h-3.1v2.4M68.2 149.3h3.4M73.3 149.3h3.4M78.4 149.3h3.4M83.5 149.3h3.5M88.6 149.3h3.5M96.8 146.3v3h-3M63.4 163.7v2.4l2.4 .1"/>
<path d="M63.4 162.2v3.9M67.6 166.2l2.4 .1"/>
</g>
<path d="M109.3 119.3h4.7" fill="none" stroke="#105689" stroke-width=".25"/>
<!-- layer: Layer1 -->
<path d="M161.4 58.4h53.4M174.7 52.1v50.6M161.4 64.7h53.4M161.4 71.1h53.4M161.4 77.4h53.4M161.4 83.7h53.4M161.4 90.1h53.4M161.4 96.4h53.4M161.4 109v-56.9h53.4v56.9M161.4 102.7h53.4" fill="none" stroke="#c7c8ca" stroke-width=".38"/>
<path d="M166.8 66.2h3.9v3.3h-3.9z" fill="none" stroke="#000" stroke-width=".38"/>
<!-- layer: dim -->
<g fill="none" stroke="#0ff" stroke-width=".21">
<path d="M108.3 57.7h-2.8v.3M94 61.9v.3h-2.8M46.9 85.9v2.7h.3M165.9 98.6h2.7M166.9 98.6v2.2M167.6 98.6v2.2M168.7 92.9h-2.8v.4M77.9 100.4h.4v2.8M114.5 113.2v2.8h.4M55.2 156.2v.4h-2.8M93.9 141.8v.4h-2.8M118.4 141.9h.4v2.8"/>
<circle cx="167.2" cy="98.7" r="1.38"/>
</g>
<!-- layer: CONT-MNR -->
<g fill="none" stroke="#f00" stroke-width=".25">
<path d="M105.5 58h2.8M91.2 61.9h2.8M47.2 85.9v2.7M165.9 93.3h2.8M167.3 98.6v2.9M77.9 100.4v2.8M114.9 113.2v2.8M52.4 156.2h2.8M91.1 141.8h2.8M118.4 141.9v2.8"/>
<circle cx="105.5" cy="57.9" r="1.38"/>
<circle cx="94" cy="62.1" r="1.38"/>
<circle cx="47" cy="88.7" r="1.38"/>
<circle cx="165.8" cy="93.1" r="1.38"/>
<circle cx="78.1" cy="100.4" r="1.38"/>
<circle cx="114.6" cy="116" r="1.38"/>
<circle cx="55.1" cy="156.4" r="1.38"/>
<circle cx="93.8" cy="142" r="1.38"/>
<circle cx="118.6" cy="142" r="1.38"/>
</g>
<!-- layer: LIGHT -->
<g fill="none" stroke="#ff0" stroke-width=".21">
<path d="M165.9 98.5l.1 .1M165.9 98.3l.3 .3M165.9 98.1l.6 .5M166 98l.6-.6 1.2 1.2M166 98l.7 .6M166.1 97.8l.8 .8M166.2 97.7l.9 .9M166.3 97.6l1 1M166.5 97.5l1.1 1.1M166.8 97.3l1.3 1.3M167 97.3l1.3 1.3M167 97.3l-1.1 1.1"/>
<path d="M167.1 97.2l1.4 1.4M167.3 97.2l-1.4 1.4M167.4 97.3l1.2 1.2M167.5 97.3l-1.4 1.3M167.6 97.3l-1.3 1.3M167.7 97.3l.8 .9M167.8 97.4l-1.2 1.2M168 97.5l-1.2 1.1M168.1 97.5l-1.1 1.1M168.2 97.7l-.9 .9M168.3 97.8l-.8 .8M168.4 97.9l-.7 .7"/>
<path d="M168.5 98.1l-.6 .5M168.6 98.3l-.4 .3M168.6 98.4l-.2 .2"/>
</g>
<g font-size="7">
<text x="161.5" y="120.3">Name : Aitijya Bhowmic</text>
<text x="161.7" y="128.7">Student Id : 1702130</text>
<text x="161.7" y="137.2">Section : B</text>
<text x="161.7" y="145.6">Course Code : EEE 350</text>
<text x="161.7" y="154">Course Title : Electrical Services Design</text>
</g>
<text font-size="5.7" x="34.8" y="35.6">Fittings and Fixture layout Low Load</text>
<g font-size="2.9">
<text x="179.4" y="54.5">Maindistribution</text>
<text x="179.4" y="58">Board</text>
<text x="178.6" y="62.4">DistributionBoard</text>
<text x="184.1" y="68.5">Motor</text>
<text x="184.2" y="74.8">SwitchBoard</text>
<text x="182.5" y="81.6">Fan</text>
<text x="179.2" y="87.8">WallBracketLight</text>
<text x="181.9" y="94.1">2pin5ASocket</text>
<text x="181.2" y="100.5">3pin15ASocket</text>
<text x="176.9" y="106.6">Light Load Connection</text>
</g>
<text font-size="2.7" x="115.8" y="115.7">P A S S A G E</text>
<g font-size="2.6">
<text x="89.8" y="64.4">SB2</text>
<text x="105" y="60.7">SB3</text>
<text x="119.8" y="83.7">M.BED</text>
<text x="38.9" y="89.3">SB1</text>
<text x="116.5" y="87">12'-0&quot;X13'-0&quot;</text>
<text x="81.9" y="100.8">SB4</text>
<text x="106.7" y="116.6">SB5</text>
<text x="89" y="138.4">SB7</text>
<text x="111.8" y="143.2">SB8</text>
<text x="104.6" y="148.3">M.BED</text>
<text x="102.1" y="151.6">12'-0&quot;X8'-9&quot;</text>
<text x="50.5" y="159.7">SB6</text>
</g>
<text font-size="2.5" x="31.6" y="81.3">6'6''X7'5''</text>
<g font-size="2.4">
<text x="74.5" y="63.1">11'-6&quot;X13'-0&quot;</text>
<text x="78" y="60.1">C.BED</text>
<text x="167.1" y="69">M</text>
<text x="71.5" y="107.2">DINING</text>
<text x="69.5" y="110.2">12'-0&quot;X8'-6&quot;</text>
<text x="76.4" y="131.1">DRAWING</text>
<text x="76.1" y="134.1">11'-6&quot;X9'-0&quot;</text>
<text x="37.8" y="142.1">12'-0&quot;X12'-0&quot;</text>
<text x="41.3" y="139.1">C.BED</text>
</g>
<g font-size="2.3">
<text x="27.3" y="80.3" transform="rotate(-90 27.3 80.3)">R O O M</text>
<text x="30.4" y="86.6" transform="rotate(-90 30.4 86.6)">TUBE-WELL</text>
<text x="27.3" y="90.5" transform="rotate(-90 27.3 90.5)">B A T H</text>
</g>
<text font-size="2.2" x="31.6" y="112.2">KITCHEN</text>
<g font-size="1.9">
<text x="29.5" y="62.3">6'-6&quot;X5'-3&quot;</text>
<text x="30.2" y="60.2">TOYLET</text>
<text x="45.9" y="67.1">STORE ROOM</text>
<text x="47.2" y="69.3">5'-0&quot;X10'-0&quot;</text>
<text x="123.9" y="100.2">BATH</text>
<text x="122.2" y="102.4">7'-6&quot;X4'-0&quot;</text>
<text x="31.8" y="114.5">6'-6&quot;X9'-5&quot;</text>
<text x="122.6" y="131.4">7'-6&quot;X4'-0&quot;</text>
<text x="124.4" y="129.2">BATH</text>
</g>
<g font-size="1.6">
<text x="169.1" y="91.9">SS</text>
<text x="149" y="112.4" transform="rotate(-90 149 112.4)">40'-0&quot;</text>
<text x="78.2" y="179.1">40'-0&quot;</text>
</g>
</svg>
